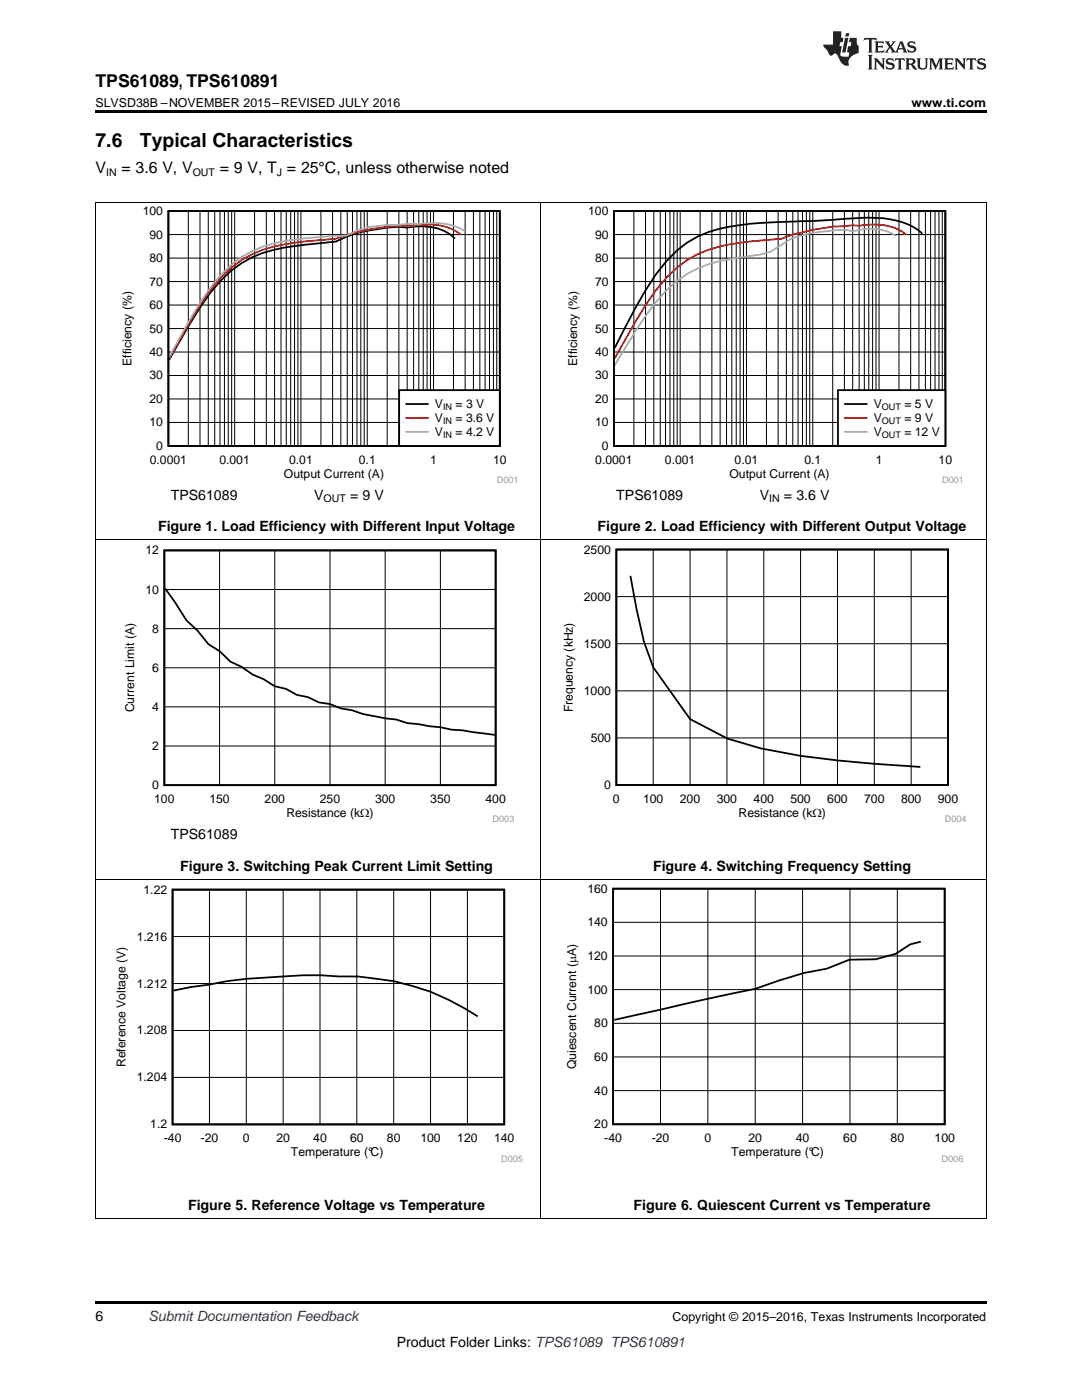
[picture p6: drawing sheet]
<svg xmlns="http://www.w3.org/2000/svg" width="216mm" height="279mm" viewBox="0 0 216 279" stroke-linecap="round" stroke-linejoin="round" font-family="sans-serif">
<path d="M19 243.2h.2zM196.7 243.2h.1zM19 259.7h177.8v.5h-177.8z" fill="#000"/>
<path d="M19.1 175.5v67.7M107.9 175.5v67.7M196.8 175.5v67.7M19 243.2h177.8" fill="none" stroke="#000" stroke-width=".2"/>
<path d="M22.7 176.6h81.6v55.2h-81.6z" fill-rule="evenodd" fill="#fff"/>
<path d="M34.4 177.5h66.2v46.9h-66.2zM34.6 197.7l3.5-.7 3.5-.5a83.8 83.8 0 0 1 14.9-1.6l4-.3h3.5l3.6 .3a47.8 47.8 0 0 1 27.7 7.9" fill="none" stroke="#000" stroke-width=".35"/>
<path d="M41.8 177.5v46.9M49.1 177.5v46.9M56.5 177.5v46.9M63.9 177.5v46.9M71.2 177.5v46.9M78.6 177.5v46.9M85.9 177.5v46.9M93.3 177.5v46.9M34.4 196.3h66.2M34.4 186.9h66.2M34.4 215h66.2M34.4 205.7h66.2" fill="none" stroke="#000" stroke-width=".2"/>
<path d="M112.6 176.4h79.6v55.4h-79.6z" fill-rule="evenodd" fill="#fff"/>
<path d="M122.3 177.4h66.2v47h-66.2zM183.7 187.9l-2.1 .6-2.9 1.9-4 1.1h-5.2l-4.5 1.8-4.6 .9-5 1.5-4.6 1.6-9.6 2-18.6 4.2" fill="none" stroke="#000" stroke-width=".35"/>
<g fill="none" stroke="#000" stroke-width=".2">
<path d="M19.1 107.8v67.7M107.9 107.8v67.7M196.8 107.8v67.7M19 175.5h177.8M131.8 177.4v47M141.2 177.4v47M150.7 177.4v47M160.1 177.4v47M169.6 177.4v47M179 177.4v47M122.3 197.5h66.2M122.3 190.8h66.2"/>
<path d="M122.3 184.1h66.2M122.3 217.7h66.2M122.3 210.9h66.2M122.3 204.2h66.2"/>
</g>
<path d="M24.4 108.9h78.2v55.2h-78.2z" fill-rule="evenodd" fill="#fff"/>
<path d="M32.8 109.8h66.1v46.9h-66.1zM33 117.4l2 2.9 2.2 3.5 2.2 2 2.2 2.8 2.2 1.3 2.2 2.2 2.2 1 2.2 1.5 2.2 1 2.2 1.4 2.2 .5 2.2 1.2 2.2 .4 2.2 1.1 2.2 .3 2.2 .9 2.2 .3 2.3 .8 4.4 .9 2.2 .2 2.2 .7 6.6 .8 2.2 .5 2.2 .2 6.4 .9" fill="none" stroke="#000" stroke-width=".35"/>
<path d="M32.8 117.7h66.1M43.8 109.8v46.9M54.8 109.8v46.9M65.8 109.8v46.9M76.9 109.8v46.9M87.9 109.8v46.9M32.8 133.3h66.1M32.8 125.5h66.1M32.8 148.9h66.1M32.8 141.1h66.1" fill="none" stroke="#000" stroke-width=".2"/>
<path d="M111.9 108.7h80.9v55.4h-80.9z" fill-rule="evenodd" fill="#fff"/>
<path d="M123 109.7h66.2v47h-66.2zM125.8 114.9l1.2 6.7 1.5 6.5 1.8 5.1 7.4 10.3 7.4 3.9 6.7 2 7.9 1.4 7.7 1 16.2 1.3" fill="none" stroke="#000" stroke-width=".35"/>
<g fill="none" stroke="#000" stroke-width=".2">
<path d="M19.1 40.4v67.4M107.9 40.4v67.4M196.8 40.4v67.4M19 107.8h177.8M123 119.1h66.2M130.3 109.7v47M137.7 109.7v47M145.1 109.7v47M152.4 109.7v47M159.7 109.7v47M167.1 109.7v47M174.5 109.7v47"/>
<path d="M181.8 109.7v47M123 137.9h66.2M123 128.5h66.2M123 147.3h66.2"/>
</g>
<path d="M23.9 41.2h79.2v55.2h-79.2z" fill-rule="evenodd" fill="#fff"/>
<path d="M33.6 42.1h66.1v46.9h-66.1zM90.8 47.6a9.5 9.5 0 0 0-8.3-2.4l-1.3 .2a28.1 28.1 0 0 0-12.1 1.9l-2.1 .9-6.3 .7a28.7 28.7 0 0 0-12.5 3.6 28.1 28.1 0 0 0-8.3 8.9l-6.1 10.4" fill="none" stroke="#000" stroke-width=".35"/>
<g fill="none" stroke="#000" stroke-width=".2">
<path d="M33.6 56.2h66.1M33.6 51.5h66.1M33.6 46.8h66.1M37.6 42.1v46.9M39.9 42.1v46.9M41.6 42.1v46.9M42.8 42.1v46.9M43.9 42.1v46.9M44.8 42.1v46.9M45.5 42.1v46.9M46.2 42.1v46.9M46.8 42.1v46.9"/>
<path d="M50.8 42.1v46.9M53.1 42.1v46.9M54.8 42.1v46.9M56.1 42.1v46.9M57.1 42.1v46.9M58 42.1v46.9M58.8 42.1v46.9M59.4 42.1v46.9M60 42.1v46.9M64 42.1v46.9M66.4 42.1v46.9M68 42.1v46.9"/>
<path d="M69.3 42.1v46.9M70.3 42.1v46.9M71.2 42.1v46.9M72 42.1v46.9M72.7 42.1v46.9M73.3 42.1v46.9M77.3 42.1v46.9M79.6 42.1v46.9M81.2 42.1v46.9M82.5 42.1v46.9M83.6 42.1v46.9M84.5 42.1v46.9"/>
<path d="M85.2 42.1v46.9M85.9 42.1v46.9M86.5 42.1v46.9M90.5 42.1v46.9M92.8 42.1v46.9M94.5 42.1v46.9M95.8 42.1v46.9M96.8 42.1v46.9M97.7 42.1v46.9M98.5 42.1v46.9M99.1 42.1v46.9M33.6 79.6h66.1"/>
<path d="M33.6 74.9h66.1M33.6 70.3h66.1M33.6 65.6h66.1M33.6 60.9h66.1M33.6 84.3h66.1"/>
</g>
<path d="M92 46.9a10 10 0 0 0-7.5-2.1l-4.9 .3a38.9 38.9 0 0 0-12.6 2.6l-4.2 .3a36.7 36.7 0 0 0-12.5 2.7 22.7 22.7 0 0 0-8.4 7.3 129.8 129.8 0 0 0-8.1 13.5" fill="none" stroke="#f00" stroke-width=".35"/>
<path d="M92.8 46.2a11.8 11.8 0 0 0-8.3-1.6l-3.3 .1-1.6 .2a18 18 0 0 0-10.5 2.1l-6.3 .4a35.4 35.4 0 0 0-12.5 2.7 22.7 22.7 0 0 0-8.4 7.4 129.8 129.8 0 0 0-8.1 13.7" fill="none" stroke="#aaa" stroke-width=".35"/>
<path d="M79.6 77.9h20.1v11.1h-20.1z" fill-rule="evenodd" fill="#fff"/>
<path d="M79.6 77.9h20.1v11.1h-20.1zM81.1 80.6h4.3" fill="none" stroke="#000" stroke-width=".35"/>
<path d="M81.1 83.4h4.3" fill="none" stroke="#f00" stroke-width=".35"/>
<path d="M81.1 86.2h4.3" fill="none" stroke="#aaa" stroke-width=".35"/>
<path d="M112.8 41.2h79.2v55.2h-79.2z" fill-rule="evenodd" fill="#fff"/>
<path d="M122.5 42.1h66.1v46.9h-66.1zM184 46.6l-.1-.1a13.1 13.1 0 0 0-8.5-3 48.8 48.8 0 0 0-9.2 .4l-4 .2a118.6 118.6 0 0 0-16.7 1.2 20.1 20.1 0 0 0-12.6 6.9 65.9 65.9 0 0 0-8.3 13.5l-1.9 3.7" fill="none" stroke="#000" stroke-width=".35"/>
<g fill="none" stroke="#000" stroke-width=".2">
<path d="M122.5 56.2h66.1M122.5 51.5h66.1M122.5 46.8h66.1M126.5 42.1v46.9M128.8 42.1v46.9M130.5 42.1v46.9M131.7 42.1v46.9M132.8 42.1v46.9M133.7 42.1v46.9M134.4 42.1v46.9M135.1 42.1v46.9M135.7 42.1v46.9"/>
<path d="M139.7 42.1v46.9M142 42.1v46.9M143.7 42.1v46.9M145 42.1v46.9M146 42.1v46.9M146.9 42.1v46.9M147.7 42.1v46.9M148.3 42.1v46.9M148.9 42.1v46.9M152.9 42.1v46.9M155.3 42.1v46.9M156.9 42.1v46.9"/>
<path d="M158.2 42.1v46.9M159.2 42.1v46.9M160.1 42.1v46.9M160.9 42.1v46.9M161.6 42.1v46.9M162.2 42.1v46.9M166.2 42.1v46.9M168.5 42.1v46.9M170.1 42.1v46.9M171.4 42.1v46.9M172.5 42.1v46.9M173.4 42.1v46.9"/>
<path d="M174.1 42.1v46.9M174.8 42.1v46.9M175.4 42.1v46.9M179.4 42.1v46.9M181.7 42.1v46.9M183.4 42.1v46.9M184.7 42.1v46.9M185.7 42.1v46.9M186.6 42.1v46.9M187.4 42.1v46.9M188 42.1v46.9M122.5 79.6h66.1"/>
<path d="M122.5 74.9h66.1M122.5 70.3h66.1M122.5 65.6h66.1M122.5 60.9h66.1M122.5 84.3h66.1"/>
</g>
<path d="M180.9 46.9a10 10 0 0 0-7.5-2.1l-4.9 .3a38.9 38.9 0 0 0-12.6 2.6l-4.2 .3a36.7 36.7 0 0 0-12.5 2.7 22.7 22.7 0 0 0-8.4 7.3 129.8 129.8 0 0 0-8.1 13.5" fill="none" stroke="#f00" stroke-width=".35"/>
<path d="M178.8 47.1a10.1 10.1 0 0 0-8.7-.9l-1.6-.4a33.7 33.7 0 0 0-10.5 1.8l-4.2 2.6-2.1 .6-2.1 .3a31.3 31.3 0 0 0-12.5 3.6 27.7 27.7 0 0 0-8.3 8.4l-6.1 9.8" fill="none" stroke="#aaa" stroke-width=".35"/>
<path d="M167.2 77.9h21.4v11.1h-21.4z" fill-rule="evenodd" fill="#fff"/>
<path d="M167.2 77.9h21.4v11.1h-21.4zM168.6 80.6h4.3" fill="none" stroke="#000" stroke-width=".35"/>
<path d="M168.6 83.4h4.3" fill="none" stroke="#f00" stroke-width=".35"/>
<path d="M168.6 86.2h4.3" fill="none" stroke="#aaa" stroke-width=".35"/>
<path d="M19 40.4h177.8" fill="none" stroke="#000" stroke-width=".2"/>
<path d="M19 22h177.8v.5h-177.8z" fill="#000"/>
<g fill="#231f20">
<path d="M172.5 7.6l-.1 .5 .4-.2h.6v.1v2.1l-.2 .4h.9l-.2-.4v-2.1l.1-.1h.5l.5 .2-.2-.5zM174.5 8.3l.2 .3v1.5l-.2 .4h1.8l.2-.6a1.04 1.04 0 0 1-1.3 .2v-.7h.6l.3 .2v-.6l-.3 .2h-.6v-.6l.8-.1 .4 .3-.2-.5zM176.5 8.3l.9 1.1-.9 1.1h.8l-.2-.2 .4-.7 .5 .7-.2 .2h1.5l-.2-.2 .2-.4h.9l.1 .4-.2 .2h1l-.3-.3-.7-1.9h-.5l-.9 2-.8-1 .9-1h-.8l.1 .3-.4 .5-.3-.6 .1-.2zM179.7 8.6l.4 1h-.7zM181.3 8.4a.63 .63 0 0 0-.2 .7 .63 .63 0 0 0 .6 .4l.6 .2 .1 .2a.75 .75 0 0 1-.7 .4 .75 .75 0 0 1-.6-.5l.1 .7 .1-.1a1.11 1.11 0 0 0 1.5-.6 1.13 1.13 0 0 0-1.2-.8l-.1-.4a1.04 1.04 0 0 1 1.2 .2l-.2-.5-.2 .1-.4-.2zM173.2 10.9l.2 .4v2.2l-.2 .4h1l-.3-.4v-2.2l.3-.4zM174.3 11.6l.3 .4v1.5l-.3 .4h.8l-.2-.4v-1.3l1.5 1.7v-1.9l.2-.4h-.7l.2 .4v.9l-1.1-1.3zM177 11.8a.62 .62 0 0 0-.2 .7 .62 .62 0 0 0 .6 .4l.6 .1 .1 .3a.76 .76 0 0 1-.7 .3 .76 .76 0 0 1-.7-.4l.2 .7 .1-.1a1.11 1.11 0 0 0 1.5-.6 1.13 1.13 0 0 0-1.2-.8l-.1-.4a1.04 1.04 0 0 1 1.2 .2l-.2-.6-.2 .1-.5-.1zM178.7 11.6l-.2 .6a.61 .61 0 0 1 .8-.3v1.6l-.2 .4h.9l-.2-.4v-1.6a.63 .63 0 0 1 .7 .3l-.1-.6zM180.6 11.6l.3 .4v1.5l-.3 .4h1l-.2-.2-.1-.8 .6 .2a.76 .76 0 0 0 1.2 .7l-1-1a.58 .58 0 0 0 .6-.5 .58 .58 0 0 0-.5-.6zM181.4 11.9h.1a.45 .45 0 0 1 .5 .1 .45 .45 0 0 1 .1 .5l-.8 .2zM182.9 11.6l.2 .2a2.17 2.17 0 0 0 .3 1.9 .99 .99 0 0 0 1.6-.6v-1.1l.2-.4h-.7l.2 .2a1.92 1.92 0 0 1-.2 1.8 .6 .6 0 0 1-.9-.5v-1.1l.2-.4zM185.4 11.6l.2 .4v1.5l-.2 .4h.7l-.2-.4v-1.4l.8 1.8 .8-1.8v1.4l-.2 .4h.9l-.2-.4v-1.5l.2-.4h-.8l-.6 1.5-.6-1.5zM188.4 11.6l.2 .4v1.5l-.2 .4h1.8l.1-.6a1.04 1.04 0 0 1-1.2 .1v-.6h.5l.4 .2v-.6l-.4 .2h-.5v-.7h.8l.3 .3-.1-.6zM190.5 11.6l.2 .4v1.5l-.2 .4h.7l-.2-.4v-1.3l1.5 1.7v-1.9l.2-.4h-.7l.2 .4v.9l-1.1-1.3zM192.9 11.6l-.1 .6a.61 .61 0 0 1 .7-.3l.1 1.6-.3 .4h1l-.3-.4 .1-1.6a.63 .63 0 0 1 .7 .3l-.1-.6zM195.2 11.8a.62 .62 0 0 0-.2 .7 .62 .62 0 0 0 .6 .4l.6 .1 .1 .3a.76 .76 0 0 1-.7 .3 .76 .76 0 0 1-.6-.4l.1 .7 .1-.1a1.11 1.11 0 0 0 1.6-.6 1.13 1.13 0 0 0-1.3-.8l-.1-.4a1.04 1.04 0 0 1 1.2 .2l-.1-.6-.2 .1-.5-.1z"/>
<path d="M166.2 6.3v2.6h-1.9v.4l.8 .9a.91 .91 0 0 0 1 .8 .56 .56 0 0 1 .5-.3 .56 .56 0 0 1 .5 .3l.4 .8a1.53 1.53 0 0 0 1.9 1.2 1.54 1.54 0 0 1 1-2.1l.9-.3v-1.4a1.52 1.52 0 0 1-.4-1.6h-1.3l-.2 .8h.5l-.2 .8h-.5l-.1 1v.2l.4 .1-.2 .8a1.93 1.93 0 0 1-1.6-.3l.3-1.8h-.5l.2-.8h.4l.2-.8h-.4v-1.3zM168.6 7.6l-.6 2.9h.7l.6-2.9zM168.8 6.6l-.1 .7h.6l.2-.7z"/>
</g>
<g font-size="3.9">
<text x="19" y="29.3">7.6</text>
<text x="27.9" y="29.3">Typical Characteristics</text>
</g>
<text font-size="3.5" x="19" y="17.3">TPS61089, TPS610891</text>
<g font-size="3.2">
<text x="19" y="34.4">V</text>
<text x="24.2" y="34.4">= 3.6 V, V</text>
<text x="43.9" y="34.4">= 9 V, T = 25°C, unless otherwise noted</text>
</g>
<g font-size="2.8">
<text x="34.1" y="99.7">TPS61089</text>
<text x="62.7" y="99.7">V</text>
<text x="69.8" y="99.7">= 9 V</text>
<text x="123" y="99.7">TPS61089</text>
<text x="151.6" y="99.7">V</text>
<text x="156.4" y="99.7">= 3.6 V</text>
<text x="31.5" y="106">Figure 1. Load Efficiency with Different Input Voltage</text>
<text x="119.2" y="106">Figure 2. Load Efficiency with Different Output Voltage</text>
<text x="34.1" y="167.4">TPS61089</text>
<text x="35.9" y="173.7">Figure 3. Switching Peak Current Limit Setting</text>
<text x="130.3" y="173.7">Figure 4. Switching Frequency Setting</text>
<text x="37.5" y="241.4">Figure 5. Reference Voltage vs Temperature</text>
<text x="126.4" y="241.4">Figure 6. Quiescent Current vs Temperature</text>
<text x="19" y="263.6">6</text>
<text x="79.2" y="268.9">Product Folder Links: TPS61089 TPS610891</text>
</g>
<text font-size="2.8" fill="#0000c8" x="29.6" y="263.6">Submit Documentation Feedback</text>
<g font-size="2.5">
<text x="19" y="21.4">SLVSD38B –NOVEMBER 2015–REVISED JULY 2016</text>
<text x="181.9" y="21.4">www.ti.com</text>
<text x="134.2" y="263.6">Copyright © 2015–2016, Texas Instruments Incorporated</text>
</g>
<g font-size="2.4">
<text x="28.5" y="42.9">100</text>
<text x="29.8" y="47.6">90</text>
<text x="117.4" y="42.9">100</text>
<text x="118.7" y="47.6">90</text>
<text x="29.8" y="52.3">80</text>
<text x="118.7" y="52.3">80</text>
<text x="29.8" y="57">70</text>
<text x="118.7" y="57">70</text>
<text x="29.8" y="61.7">60</text>
<text x="118.7" y="61.7">60</text>
<text x="29.8" y="71">40</text>
<text x="29.8" y="66.4">50</text>
<text x="118.7" y="71">40</text>
<text x="118.7" y="66.4">50</text>
<text x="26.2" y="73" transform="rotate(-90 26.2 73)">Efficiency (%)</text>
<text x="29.8" y="75.7">30</text>
<text x="115.1" y="73" transform="rotate(-90 115.1 73)">Efficiency (%)</text>
<text x="118.7" y="75.7">30</text>
<text x="29.8" y="80.4">20</text>
<text x="86.8" y="81.5">V</text>
<text x="90.9" y="81.5">= 3 V</text>
<text x="118.7" y="80.4">20</text>
<text x="174.3" y="81.5">V</text>
<text x="180.5" y="81.5">= 5 V</text>
<text x="29.8" y="85.1">10</text>
<text x="31.2" y="89.8">0</text>
<text x="86.8" y="84.3">V</text>
<text x="86.8" y="87">V</text>
<text x="90.9" y="84.3">= 3.6 V</text>
<text x="90.9" y="87">= 4.2 V</text>
<text x="118.7" y="85.1">10</text>
<text x="120.1" y="89.8">0</text>
<text x="174.3" y="84.3">V</text>
<text x="174.3" y="87">V</text>
<text x="180.5" y="84.3">= 9 V</text>
<text x="180.5" y="87">= 12 V</text>
<text x="29.9" y="92.6">0.0001</text>
<text x="43.8" y="92.6">0.001</text>
<text x="56.7" y="95.3">Output Current (A)</text>
<text x="57.7" y="92.6">0.01</text>
<text x="71.6" y="92.6">0.1</text>
<text x="85.8" y="92.6">1</text>
<text x="98.4" y="92.6">10</text>
<text x="118.8" y="92.6">0.0001</text>
<text x="132.7" y="92.6">0.001</text>
<text x="145.6" y="95.3">Output Current (A)</text>
<text x="146.6" y="92.6">0.01</text>
<text x="160.5" y="92.6">0.1</text>
<text x="174.7" y="92.6">1</text>
<text x="187.3" y="92.6">10</text>
<text x="29" y="110.6">12</text>
<text x="116.5" y="110.5">2500</text>
<text x="29" y="118.4">10</text>
<text x="116.5" y="119.9">2000</text>
<text x="30.4" y="126.3">8</text>
<text x="116.5" y="129.3">1500</text>
<text x="30.4" y="134.1">6</text>
<text x="26.8" y="142.2" transform="rotate(-90 26.8 142.2)">Current Limit (A)</text>
<text x="30.4" y="141.9">4</text>
<text x="114.3" y="142.2" transform="rotate(-90 114.3 142.2)">Frequency (kHz)</text>
<text x="116.5" y="138.7">1000</text>
<text x="30.4" y="149.7">2</text>
<text x="117.9" y="148.1">500</text>
<text x="30.4" y="157.5">0</text>
<text x="30.8" y="160.3">100</text>
<text x="41.8" y="160.3">150</text>
<text x="52.8" y="160.3">200</text>
<text x="63.8" y="160.3">250</text>
<text x="74.8" y="160.3">300</text>
<text x="85.9" y="160.3">350</text>
<text x="96.9" y="160.3">400</text>
<text x="120.6" y="157.5">0</text>
<text x="122.3" y="160.3">0</text>
<text x="128.3" y="160.3">100</text>
<text x="135.7" y="160.3">200</text>
<text x="143" y="160.3">300</text>
<text x="150.4" y="160.3">400</text>
<text x="157.7" y="160.3">500</text>
<text x="165.1" y="160.3">600</text>
<text x="172.4" y="160.3">700</text>
<text x="179.8" y="160.3">800</text>
<text x="187.1" y="160.3">900</text>
<text x="57.1" y="163.1">Resistance (k:)</text>
<text x="147.4" y="163">Resistance (k:)</text>
<text x="28.6" y="178.3">1.22</text>
<text x="117.2" y="178.2">160</text>
<text x="117.2" y="184.9">140</text>
<text x="27.3" y="187.7">1.216</text>
<text x="117.2" y="191.6">120</text>
<text x="27.3" y="197.1">1.212</text>
<text x="117.2" y="198.3">100</text>
<text x="27.3" y="206.5">1.208</text>
<text x="118.6" y="205">80</text>
<text x="25" y="213" transform="rotate(-90 25 213)">Reference Voltage (V)</text>
<text x="27.3" y="215.8">1.204</text>
<text x="115" y="213.4" transform="rotate(-90 115 213.4)">Quiescent Current (PA)</text>
<text x="118.6" y="211.7">60</text>
<text x="118.6" y="218.5">40</text>
<text x="30" y="225.2">1.2</text>
<text x="32.7" y="228">-40</text>
<text x="40" y="228">-20</text>
<text x="48.5" y="228">0</text>
<text x="55.2" y="228">20</text>
<text x="62.5" y="228">40</text>
<text x="69.9" y="228">60</text>
<text x="77.2" y="228">80</text>
<text x="83.9" y="228">100</text>
<text x="91.2" y="228">120</text>
<text x="98.6" y="228">140</text>
<text x="118.6" y="225.2">20</text>
<text x="120.6" y="228">-40</text>
<text x="130" y="228">-20</text>
<text x="140.6" y="228">0</text>
<text x="149.4" y="228">20</text>
<text x="158.8" y="228">40</text>
<text x="168.3" y="228">60</text>
<text x="177.7" y="228">80</text>
<text x="186.5" y="228">100</text>
<text x="58.1" y="230.7">Temperature (°C)</text>
<text x="145.9" y="230.7">Temperature (°C)</text>
</g>
<g font-size="2.1">
<text x="21.2" y="35.1">IN</text>
<text x="38.5" y="35.1">OUT</text>
<text x="55.2" y="35.1">J</text>
<text x="64.6" y="100.3">OUT</text>
<text x="153.5" y="100.3">IN</text>
</g>
<g font-size="1.8">
<text x="88.4" y="81.9">IN</text>
<text x="176" y="81.9">OUT</text>
<text x="88.4" y="84.7">IN</text>
<text x="88.4" y="87.5">IN</text>
<text x="176" y="84.7">OUT</text>
<text x="176" y="87.5">OUT</text>
</g>
<g font-size="1.8" fill="#999">
<text x="99.1" y="96.4">D001</text>
<text x="188" y="96.4">D001</text>
<text x="98.3" y="164.1">D003</text>
<text x="188.6" y="164.1">D004</text>
<text x="100" y="231.8">D005</text>
<text x="187.9" y="231.8">D006</text>
</g>
</svg>
